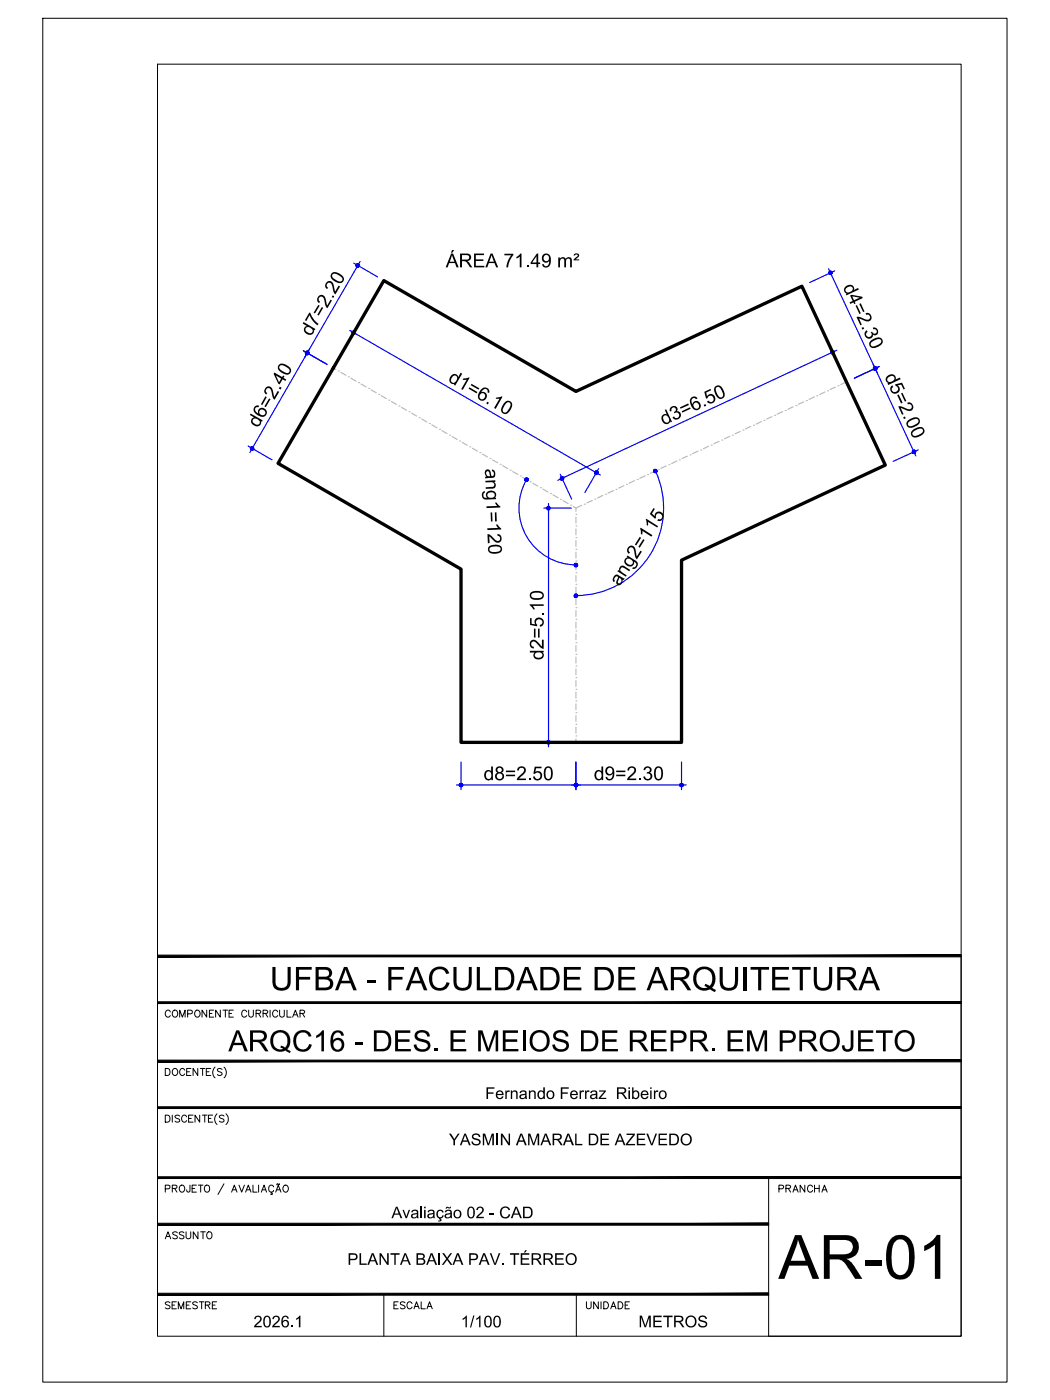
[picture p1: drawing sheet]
<svg xmlns="http://www.w3.org/2000/svg" width="229mm" height="305mm" viewBox="0 0 229 305" stroke-linecap="round" stroke-linejoin="round" font-family="sans-serif">
<!-- layer: ARQ_EIXO CINZA 04 -->
<g fill="none" stroke="#bababa" stroke-width=".25">
<path d="M72.6 80.1l.5 .3M73.7 80.8h.1M74.2 81.1l1.1 .6M75.9 82h.1M76.4 82.3l1.1 .7M78.1 83.3h.1M78.6 83.6l1.1 .6M80.3 84.6h.1M80.8 84.9l1.1 .6M82.5 85.9h.1M83 86.1l1.1 .7M84.7 87.1h.1"/>
<path d="M85.2 87.4l1.1 .7M86.9 88.4h.1M87.4 88.7l1.1 .6M89.1 89.7h.1M89.6 90l1.1 .6M91.3 90.9h.1M91.8 91.2l1.1 .7M93.5 92.2h.1M94 92.5l1.1 .6M95.7 93.5h.1M96.2 93.8l1.1 .6M97.9 94.7h.1"/>
<path d="M98.4 95l1.1 .7M100.1 96h.1M100.6 96.3l1.1 .6M102.3 97.3h.1M102.8 97.6l1.1 .6M104.5 98.6h.1M105 98.8l1.1 .7M106.7 99.8h.1M149.6 99.3l-1.1 .5M150.2 99h.1M152 98.2l-1.2 .6M152.5 98h.1"/>
<path d="M154.3 97.2l-1.2 .5M154.9 96.9h.1M156.5 96.1l-1.1 .5M157.1 95.8h.1M158.9 95l-1.2 .5M159.4 94.7h.1M161.2 93.9l-1.2 .5M161.8 93.6h.1M163.4 92.8l-1.1 .6M164 92.6h.1M165.8 91.8l-1.2 .5M166.3 91.5h.1"/>
<path d="M168.1 90.7l-1.2 .5M168.7 90.4h.1M170.4 89.6l-1.2 .6M170.9 89.4h.1M172.7 88.6l-1.2 .5M173.3 88.3h.1M175 87.5l-1.2 .5M175.6 87.2h.1M177.3 86.4l-1.2 .6M177.8 86.1h.1M179.6 85.3l-1.2 .6M180.2 85.1h.1"/>
<path d="M181.9 84.3l-1.2 .5M182.5 84h.1M184.3 83.1l-1.3 .6M107.2 100.1l1.1 .7M111.1 102.4h.1M111.6 102.7l1.1 .6M113.3 103.6h.1M113.8 103.9l1.1 .7M115.4 104.9h.1M116 105.2l1.1 .6M117.6 106.2h.1M118.2 106.5l1.1 .6"/>
<path d="M119.8 107.4h.1M120.4 107.7l1.1 .7M122 108.7h.1M122.6 109l1.1 .6M124.2 110h.1M124.8 110.3l.6 .3M125.4 119.6h.1M125.4 117.1h.1M125.4 114.5h.1M125.4 112h.1M125.4 112.6v1.3M125.4 115.1v1.3"/>
<path d="M125.4 117.7v1.3M126.6 110l-1.2 .6v.7M127.2 109.8h.1M128.9 109l-1.1 .5M129.5 108.7h.1M131.2 107.9l-1.1 .5M131.8 107.6h.1M133.6 106.8l-1.2 .6M134.1 106.6h.1M135.8 105.7l-1.1 .6M136.4 105.5h.1M138.1 104.6l-1.1 .6"/>
<path d="M138.7 104.4h.1M140.5 103.6l-1.2 .5M141 103.3h.1M142.7 102.5l-1.1 .5M143.3 102.2h.1M145 101.4l-1.1 .6M145.6 101.2h.1M147.4 100.4l-1.2 .5M147.9 100.1h.1M125.4 139.9h.1M125.4 137.4h.1M125.4 134.8h.1"/>
<path d="M125.4 132.3h.1M125.4 129.8h.1M125.4 127.2h.1M125.4 124.7h.1M125.4 122.1h.1M125.4 120.2v1.3M125.4 122.8v1.2M125.4 125.3v1.3M125.4 127.8v1.3M125.4 130.4v1.3M125.4 132.9v1.3M125.4 135.5v1.2"/>
<path d="M125.4 138v1.3M125.4 157.7h.1M125.4 155.2h.1M125.4 152.6h.1M125.4 150.1h.1M125.4 147.5h.1M125.4 145h.1M125.4 142.5h.1M125.4 140.5v1.3M125.4 143.1v1.3M125.4 145.6v1.3M125.4 148.2v1.2"/>
<path d="M125.4 150.7v1.3M125.4 153.2v1.3M125.4 155.8v1.3M125.4 158.3v1.3M125.4 160.2h.1M125.4 160.9v.7"/>
</g>
<!-- layer: COTA AZUL -->
<g fill="none" stroke="#00f" stroke-width=".25">
<path d="M77 57.3l5.2 3M78.4 56.9l-12 20.8M180.4 58.5l10.6 22.7M181.7 59l-5.4 2.5M66 76.4l5.2 2.9M67.4 76l-13 22.5M76.2 71.9l54.5 31.5M77.5 71.5l-3 5.3M180.8 75.8l2.6 5.4M182.2 76.2l-60.7 28.4M190.1 79.3l9.3 20M191.4 79.8l-5.4 2.5"/>
<path d="M54 97.1l5.2 3M199.9 98l-5.5 2.5M114.7 104.4a12.4 12.4 0 0 0 10.7 18.6M118.4 110.6h6M119.4 109.6v53M122 103.3l2.5 5.4M130.3 102l-3 5.2M142.7 102.5a19.1 19.1 0 0 1-17.3 27.2M99.4 170.9h50M100.4 165.9v6M118.4 161.6h6M125.4 165.9v6"/>
<path d="M148.4 165.9v6"/>
</g>
<g fill="#00f" stroke="#00f" stroke-width=".22">
<path d="M76.7 72.2l-.1 .2h.4zM76.6 72.4h.4l-.3 .2zM76.7 72.6l.1 .1 .2-.3z"/>
<path d="M77 72.4l-.2 .3 .2 .1zM77 72.4l.2 .3-.2 .1zM77 72.4l.2 .3 .1-.1z"/>
<path d="M77 72.4l.3 .2 .1-.2zM77 72.4l.3-.2 .1 .2zM77.2 72.1l-.2 .3 .3-.2z"/>
<path d="M77 72v.4l.2-.3zM76.8 72.1l.2-.1v.4zM76.7 72.2l.3 .2-.2-.3z"/>
<path d="M129.8 102.9l.4 .2v-.2zM129.8 102.9l.4-.2v.2zM130 102.6l-.2 .3 .4-.2z"/>
<path d="M129.8 102.5v.4l.2-.3zM129.7 102.6l.1-.1v.4zM129.5 102.7l.3 .2-.1-.3z"/>
<path d="M129.5 102.7v.2h.3zM129.5 102.9h.3l-.3 .2zM129.5 103.1l.2 .1 .1-.3z"/>
<path d="M129.8 102.9l-.1 .3 .1 .1zM129.8 102.9l.2 .3-.2 .1zM129.8 102.9l.2 .3 .2-.1z"/>
<path d="M119.2 110.3l.2 .3v-.4zM119.2 110.3l.2 .3-.3-.2zM119.1 110.4l-.1 .2h.4z"/>
<path d="M119 110.6l.1 .2 .3-.2zM119.1 110.8l.3-.2-.2 .4zM119.4 110.6l-.2 .4h.2z"/>
<path d="M119.4 110.6v.4h.2zM119.4 110.6l.3 .2-.1 .2zM119.4 110.6l.3 .2 .1-.2z"/>
<path d="M119.4 110.6h.4l-.1-.2zM119.6 110.3l.1 .1-.3 .2zM119.4 110.2v.4l.2-.3z"/>
<path d="M119.4 161.6v.4l.2-.1zM119.4 161.6l.3 .2-.1 .1zM119.4 161.6l.3 .2 .1-.2z"/>
<path d="M119.4 161.6h.4l-.1-.2zM119.6 161.3l.1 .1-.3 .2zM119.4 161.2v.4l.2-.3z"/>
<path d="M119.2 161.3l.2 .3v-.4zM119.2 161.3l.2 .3-.3-.2zM119.1 161.4l-.1 .2h.4z"/>
<path d="M119 161.6l.1 .2 .3-.2zM119.1 161.8l.3-.2-.2 .3zM119.4 161.6l-.2 .3 .2 .1z"/>
<path d="M122 104.3l.1 .2 .3-.4zM122.4 104.1l-.1 .4h-.2zM122.4 104.1l-.1 .4h.2z"/>
<path d="M122.4 104.1l.1 .4 .2-.1zM122.4 104.1l.3 .1v.2zM122.4 104.1l.3 .1v-.2z"/>
<path d="M122.6 103.8l-.2 .3 .3-.1zM122.4 103.8h.2l-.2 .3zM122.2 103.8l.2 .3v-.3z"/>
<path d="M122 103.9l.4 .2-.2-.3zM122 103.9l.4 .2h-.4zM122 104.1v.2l.4-.2z"/>
<path d="M181.5 76.4l-.2 .3 .3-.2zM181.3 76.3l.2 .1-.2 .3zM181.1 76.3l.2 .4v-.4z"/>
<path d="M181.1 76.3l-.1 .2 .3 .2zM181 76.5l.3 .2h-.4zM180.9 76.7v.1l.4-.1z"/>
<path d="M180.9 76.8l.2 .2 .2-.3zM181.3 76.7l-.1 .3h-.1zM181.3 76.7l-.1 .3h.2z"/>
<path d="M181.3 76.7l.1 .3 .2-.1zM181.3 76.7h.4l-.1 .2zM181.3 76.7h.4l-.1-.2z"/>
<path d="M180.6 59.1l-.1 .1 .3 .2zM180.5 59.2l.3 .2h-.4zM180.4 59.4l.1 .2 .3-.2z"/>
<path d="M180.5 59.6l.1 .1 .2-.3zM180.8 59.4v.4l-.2-.1zM180.8 59.4v.4l.2-.1z"/>
<path d="M180.8 59.4l.2 .3 .1-.1zM180.8 59.4h.4l-.1 .2zM180.8 59.4h.4l-.1-.2z"/>
<path d="M181 59.1l-.2 .3 .3-.2zM180.8 59l.2 .1-.2 .3zM180.6 59.1l.2 .3v-.4z"/>
<path d="M190.5 80.2l.2 .4 .1-.2zM190.5 80.2l.4 .1-.1 .1zM190.5 80.2l.4 .1v-.2z"/>
<path d="M190.8 79.9l-.3 .3 .4-.1zM190.5 79.9h.3l-.3 .3zM190.4 79.9l.1 .3v-.3z"/>
<path d="M190.2 80l.3 .2-.1-.3zM190.2 80l.3 .2h-.3zM190.2 80.2v.2l.3-.2z"/>
<path d="M190.2 80.4l.1 .2 .2-.4zM190.5 80.2v.4h-.2zM190.5 80.2v.4h.2z"/>
<path d="M190.2 80l.3 .2-.1-.3zM190.2 80l.3 .2h-.3zM190.2 80.2v.2l.3-.2z"/>
<path d="M190.2 80.4l.1 .2 .2-.4zM190.5 80.2v.4h-.2zM190.5 80.2v.4h.2z"/>
<path d="M190.5 80.2l.2 .4 .1-.2zM190.5 80.2l.4 .1-.1 .1zM190.5 80.2l.4 .1v-.2z"/>
<path d="M190.8 79.9l-.3 .3 .4-.1zM190.5 79.9h.3l-.3 .3zM190.4 79.9l.1 .3v-.3z"/>
<path d="M199 98.4l.1 .3 .2-.1zM199 98.4h.3v.2zM199 98.4h.3v-.2z"/>
<path d="M199.2 98l-.2 .4 .3-.2zM199 98h.2l-.2 .4zM198.8 98l.2 .4v-.4z"/>
<path d="M198.7 98.1l.3 .3-.2-.4zM198.7 98.1l.3 .3-.4-.1zM198.6 98.3v.2l.4-.1z"/>
<path d="M198.6 98.5l.2 .2 .2-.3zM199 98.4v.3h-.2zM199 98.4v.3h.1z"/>
<path d="M66.9 76.5v.3l.2-.3zM66.7 76.5h.2v.3zM66.5 76.7l.4 .1-.2-.3z"/>
<path d="M66.5 76.7v.1h.4zM66.5 76.8h.4l-.4 .2zM66.5 77l.2 .2 .2-.4z"/>
<path d="M66.9 76.8l-.2 .4h.2zM66.9 76.8l.2 .4h-.2zM66.9 76.8l.2 .4 .1-.2z"/>
<path d="M66.9 76.8l.3 .2 .1-.2zM66.9 76.8l.3-.1 .1 .1zM67.1 76.5l-.2 .3 .3-.1z"/>
<path d="M54.9 97.6l-.2 .4h.2zM54.9 97.6l.2 .4h-.2zM54.9 97.6l.2 .4 .1-.2z"/>
<path d="M54.9 97.6l.3 .2v-.2zM54.9 97.6l.3-.1v.1zM55.1 97.3l-.2 .3 .3-.1z"/>
<path d="M54.9 97.2v.4l.2-.3zM54.7 97.3l.2-.1v.4zM54.7 97.3l-.1 .2 .3 .1z"/>
<path d="M54.6 97.5l-.1 .1h.4zM54.5 97.6h.4l-.3 .2zM54.6 97.8l.1 .2 .2-.4z"/>
<path d="M66.9 76.8l-.2 .4h.2zM66.9 76.8l.2 .4h-.2zM66.9 76.8l.2 .4 .1-.2z"/>
<path d="M66.9 76.8l.3 .2 .1-.2zM66.9 76.8l.3-.1 .1 .1zM67.1 76.5l-.2 .3 .3-.1z"/>
<path d="M66.9 76.5v.3l.2-.3zM66.7 76.5h.2v.3zM66.5 76.7l.4 .1-.2-.3z"/>
<path d="M66.5 76.7v.1h.4zM66.5 76.8h.4l-.4 .2zM66.5 77l.2 .2 .2-.4z"/>
<path d="M77.9 57.4v.4l.2-.3zM77.7 57.5l.2-.1v.4zM77.7 57.5l-.1 .1 .3 .2z"/>
<path d="M77.6 57.6l-.1 .2h.4zM77.5 57.8h.4l-.3 .2zM77.6 58l.1 .1 .2-.3z"/>
<path d="M77.9 57.8l-.2 .3 .2 .1zM77.9 57.8l.2 .3-.2 .1zM77.9 57.8l.2 .3 .1-.1z"/>
<path d="M77.9 57.8l.3 .2 .1-.2zM77.9 57.8l.3-.2 .1 .2zM78.1 57.5l-.2 .3 .3-.2z"/>
<path d="M125.4 170.9h.4l-.1-.2zM125.6 170.6l.1 .1-.3 .2zM125.4 170.6v.3l.2-.3z"/>
<path d="M125.2 170.6l.2 .3v-.3zM125.2 170.6l.2 .3-.3-.2zM125.1 170.7l-.1 .2h.4z"/>
<path d="M125 170.9l.1 .2 .3-.2zM125.1 171.1l.3-.2-.2 .3zM125.4 170.9l-.2 .3 .2 .1z"/>
<path d="M125.4 170.9v.4l.2-.1zM125.4 170.9l.3 .2-.1 .1zM125.4 170.9l.3 .2 .1-.2z"/>
<path d="M100 170.9v.2l.4-.2zM100 171.1l.4-.2-.2 .3zM100.4 170.9l-.2 .3 .2 .1z"/>
<path d="M100.4 170.9v.4l.2-.1zM100.4 170.9l.3 .2-.1 .1zM100.4 170.9l.3 .2 .1-.2z"/>
<path d="M100.4 170.9h.4l-.1-.2zM100.6 170.6l.1 .1-.3 .2zM100.4 170.6v.3l.2-.3z"/>
<path d="M100.2 170.6l.2 .3v-.3zM100 170.7l.2-.1 .2 .3zM100 170.7v.2h.4z"/>
<path d="M148.4 170.9h.4l-.1-.2zM148.5 170.6l.2 .1-.3 .2zM148.4 170.6v.3l.1-.3z"/>
<path d="M148.2 170.6l.2 .3v-.3zM148 170.7l.2-.1 .2 .3zM148 170.7v.2h.4z"/>
<path d="M148 170.9v.2l.4-.2zM148 171.1l.4-.2-.2 .3zM148.4 170.9l-.2 .3 .2 .1z"/>
<path d="M148.4 170.9v.4l.1-.1zM148.4 170.9l.3 .2-.2 .1zM148.4 170.9l.3 .2 .1-.2z"/>
<path d="M125 170.9l.1 .2 .3-.2zM125.1 171.1l.3-.2-.2 .3zM125.4 170.9l-.2 .3 .2 .1z"/>
<path d="M125.4 170.9v.4l.2-.1zM125.4 170.9l.3 .2-.1 .1zM125.4 170.9l.3 .2 .1-.2z"/>
<path d="M125.4 170.9h.4l-.1-.2zM125.6 170.6l.1 .1-.3 .2zM125.4 170.6v.3l.2-.3z"/>
<path d="M125.2 170.6l.2 .3v-.3zM125.2 170.6l.2 .3-.3-.2zM125.1 170.7l-.1 .2h.4z"/>
<path d="M114.6 104.1v.3l.2-.3zM114.5 104.1h.1v.3zM114.3 104.2l.3 .2-.1-.3z"/>
<path d="M114.3 104.2v.2h.3zM114.3 104.4h.3l-.3 .2zM114.3 104.6l.2 .1 .1-.3z"/>
<path d="M114.6 104.4l-.1 .3 .1 .1zM114.6 104.4l.2 .3-.2 .1zM114.6 104.4l.2 .3 .2-.1z"/>
<path d="M114.6 104.4l.4 .2v-.2zM114.6 104.4l.4-.2v.2zM114.8 104.1l-.2 .3 .4-.2z"/>
<path d="M125.4 123h.4l-.1-.1zM125.6 122.7l.1 .2-.3 .1zM125.4 122.6v.4l.2-.3z"/>
<path d="M125.2 122.7l.2 .3v-.4zM125.2 122.7l.2 .3-.3-.1zM125.1 122.9l-.1 .1h.4z"/>
<path d="M125 123l.1 .2 .3-.2zM125.1 123.2l.3-.2-.2 .4zM125.4 123l-.2 .4h.2z"/>
<path d="M125.4 123v.4h.2zM125.4 123l.3 .2-.1 .2zM125.4 123l.3 .2 .1-.2z"/>
<path d="M125 129.7l.1 .2 .3-.2zM125.1 129.9l.3-.2-.2 .3zM125.4 129.7l-.2 .3 .2 .1z"/>
<path d="M125.4 129.7v.4l.2-.1zM125.4 129.7l.3 .2-.1 .1zM125.4 129.7l.3 .2 .1-.2z"/>
<path d="M125.4 129.7h.4l-.1-.2zM125.6 129.4l.1 .1-.3 .2zM125.4 129.3v.4l.2-.3z"/>
<path d="M125.2 129.4l.2 .3v-.4zM125.2 129.4l.2 .3-.3-.2zM125.1 129.5l-.1 .2h.4z"/>
<path d="M142.4 102.3l.3 .2-.2-.3zM142.4 102.3l.3 .2h-.4zM142.3 102.5v.2l.4-.2z"/>
<path d="M142.3 102.7l.2 .2 .2-.4zM142.7 102.5v.4h-.2zM142.7 102.5v.4h.1z"/>
<path d="M142.7 102.5l.1 .4 .2-.2zM142.7 102.5l.3 .1v.1zM142.7 102.5l.3 .1v-.2z"/>
<path d="M142.9 102.2l-.2 .3 .3-.1zM142.7 102.2h.2l-.2 .3zM142.5 102.2l.2 .3v-.3z"/>
</g>
<!-- layer: 0 -->
<path d="M83.6 61.1l41.8 24.1 49.2-22.9 18.1 39-44.3 20.7v39.6h-48v-37.7l-39.9-23z" fill="none" stroke="#000" stroke-width=".72"/>
<!-- layer: MRG_EXTERNA -->
<path d="M9.3 4h209.9v296.9h-209.9z" fill="none" stroke="#000" stroke-width=".22"/>
<!-- layer: MRG_INTERNA -->
<path d="M34.3 14h175v276.9h-175z" fill="none" stroke="#000" stroke-width=".22"/>
<!-- layer: SIMB_01 -->
<g fill="#000" stroke="#000" stroke-width=".22">
<path d="M34.3 218.1v.4l175-.4zM34.3 218.5l175-.4v.4z"/>
<path d="M34.3 207.9v.4l175-.4zM34.3 208.3l175-.4v.4z"/>
<path d="M34.3 230.8v.4l175-.4zM34.3 231.2l175-.4v.4z"/>
<path d="M34.3 256.2v.4l175-.4zM34.3 256.6l175-.4v.4z"/>
<path d="M34.3 241v.3l175-.3zM34.3 241.3l175-.3v.3z"/>
<path d="M34.3 266.3v.4l133-.4zM34.3 266.7l133-.4v.4z"/>
<path d="M34.3 282h133v-.4zM34.3 281.6h133l-133 .4z"/>
</g>
<g fill="none" stroke="#000" stroke-width=".22">
<path d="M45 219.9v1.5l-1-1.5v1.5M46.5 219.9h-.9v1.5h.9M48 219.9v1.5l-1.1-1.5v1.5M48.6 219.9h1M49.1 219.9v1.5M50.8 219.9h-.9v1.5h.9M54.1 219.9v1.1l.5 .4h.3l.3-.4v-1.1M58.8 219.9v1.5M60.9 219.9v1.1l.4 .4 .5-.2 .1-1.3M62.5 219.9v1.5h.9M209.3 208.1v82.8h-42v-34.5M36 232.6h.5a.82 .82 0 0 1 .5 .8 .82 .82 0 0 1-.5 .7h-.5z"/>
<path d="M37.1 220.3a.56 .56 0 0 0-.7-.4 .56 .56 0 0 0-.4 .6 .63 .63 0 0 0 .2 .8 .63 .63 0 0 0 .9-.2M37.7 220.1a.72 .72 0 0 1 1 .2 .72 .72 0 0 1-.3 1.1 .72 .72 0 0 1-.9-.4 .72 .72 0 0 1 .2-.9zM37.7 232.8a.72 .72 0 0 1 1 .2 .72 .72 0 0 1-.3 1.1 .72 .72 0 0 1-.9-.4 .72 .72 0 0 1 .2-.9zM39.1 221.4v-1.5l.6 1.5 .6-1.5v1.5M40.2 233a.56 .56 0 0 0-.6-.4 .56 .56 0 0 0-.5 .6 .63 .63 0 0 0 .3 .8 .63 .63 0 0 0 .8-.2M40.6 233.3h.6M40.9 220.7l.9-.1v-.5l-.3-.2h-.6v1.5M41.6 232.6h-1v1.5h1M42.7 220a.71 .71 0 0 1 .9 .7 .71 .71 0 0 1-.9 .7l-.3-.5v-.4zM43.1 232.6v1.5l-1.1-1.5v1.5M43.6 232.6h1M44.1 232.6v1.5"/>
<path d="M44.9 233.3h.6M45.6 220.6h.5M45.9 232.6h-1v1.5h1M46.8 232.3a1.57 1.57 0 0 0 0 2.4M48.3 232.8l-.3-.2-.7 .2 .2 .4 .5 .2 .3 .3v.2l-.3 .2-.7-.2M48.8 232.3a1.57 1.57 0 0 1 0 2.4M49.9 220.6h.5M53.7 220.3a.56 .56 0 0 0-.6-.4 .56 .56 0 0 0-.5 .6 .63 .63 0 0 0 .3 .8 .63 .63 0 0 0 .8-.2M55.8 220.6h.8l.2-.4-.4-.3h-.6v1.5M56.3 220.6l.5 .8M57.3 220.6h.8l.2-.4-.4-.3h-.6v1.5M57.8 220.6l.5 .8"/>
<path d="M60.5 220.3a.56 .56 0 0 0-.7-.4 .56 .56 0 0 0-.4 .6 .63 .63 0 0 0 .2 .8 .63 .63 0 0 0 .9-.2M63.7 221.4l.6-1.5 .6 1.5M63.9 220.9h.7M65.3 220.6h.9l.1-.4-.3-.3h-.7v1.5M65.8 220.6l.5 .8M36 242.8h.5a.82 .82 0 0 1 .5 .7 .82 .82 0 0 1-.5 .8h-.5zM36 258.8l.9-.1 .1-.6-1-.1v1.5M37.5 258.7l1-.1v-.5l-1-.1v1.5M37.5 242.8v1.5M38 258.7l.5 .8M39.1 243l-.3-.2-.7 .2 .2 .4 .7 .3 .1 .2v.2l-.3 .2-.7-.2M39.2 258.2a.72 .72 0 0 1 1 .2 .72 .72 0 0 1-.3 1.1 .72 .72 0 0 1-.9-.4 .72 .72 0 0 1 .2-.9z"/>
<path d="M40.6 243.2a.56 .56 0 0 0-.6-.4 .56 .56 0 0 0-.5 .6 .63 .63 0 0 0 .3 .8 .63 .63 0 0 0 .8-.2M41.1 243.5h.6M41.4 258l-.1 1.4-.4 .1-.2-.1-.1-.4M41.8 258.7h.6M42 242.8h-.9v1.5h.9M42.8 258h-1v1.5h1M43.2 258h1M43.5 242.8v1.5l-1-1.5v1.5M43.7 258v1.5M44.1 242.8h1M44.6 242.8v1.5M44.6 258.2a.63 .63 0 0 1 .8-.1 .63 .63 0 0 1 .2 .9 .57 .57 0 0 1-.5 .6 .57 .57 0 0 1-.6-.6z"/>
<path d="M45.4 243.5h.5M46.3 242.8h-.9v1.5h.9M47.2 242.5a1.57 1.57 0 0 0 0 2.3M48.8 243l-.4-.2-.6 .2 .1 .4 .7 .3 .2 .2v.2l-.4 .2-.6-.2M48.8 257.7l-1.3 2.4M49.2 242.5a1.57 1.57 0 0 1 0 2.3M50.4 259.5l.6-1.5 .6 1.5M50.7 259h.7M52 258l.6 1.5 .6-1.5M53.5 259.5l.6-1.5 .6 1.5M53.7 259h.7M55.1 258v1.5h.9"/>
<path d="M56.3 258v1.5M56.9 259.5l.6-1.5 .5 1.5M57.1 259h.7M59.1 259.5v.3l.2 .2h-.4M59.6 258.4a.6 .6 0 0 0-.9-.3 .6 .6 0 0 0-.2 .9 .54 .54 0 0 0 .4 .5 .54 .54 0 0 0 .7-.3M60 259.5l.6-1.5 .6 1.5M60.2 259h.8M60.3 257.8l-.1 .1M60.3 257.8h.2M60.5 257.8l.1 .1M60.6 257.9h.2M60.9 257.7l-.1 .2"/>
<path d="M61.8 258.2a.72 .72 0 0 1 1 .2 .72 .72 0 0 1-.3 1.1 .72 .72 0 0 1-.9-.4 .72 .72 0 0 1 .2-.9zM83.6 281.8v9.1M125.5 281.8v9.1"/>
</g>
<text font-size="13.3" x="169.5" y="278.4">AR-01</text>
<text font-size="7.1" x="58.8" y="215.6">UFBA - FACULDADE DE ARQUITETURA</text>
<text font-size="6.4" x="49.7" y="228.9">ARQC16 - DES. E MEIOS DE REPR. EM PROJETO</text>
<g font-size="4.4">
<text x="168.3" y="260.7">PRANCHA</text>
<text x="34.9" y="270.9">ASSUNTO</text>
<text x="34.9" y="286.1">SEMESTRE</text>
<text x="84.7" y="286.1">ESCALA</text>
<text x="126.3" y="286.1">UNIDADE</text>
</g>
<g font-size="4.2">
<text x="97.1" y="58.2">ÁREA 71.49 m²</text>
<text x="183.4" y="62.5" transform="rotate(65 183.4 62.5)">d4=2.30</text>
<text x="67.6" y="73.4" transform="rotate(-60 67.6 73.4)">d7=2.20</text>
<text x="97.4" y="82.9" transform="rotate(30 97.4 82.9)">d1=6.10</text>
<text x="192.5" y="82" transform="rotate(65 192.5 82)">d5=2.00</text>
<text x="56.2" y="93.3" transform="rotate(-60 56.2 93.3)">d6=2.40</text>
<text x="144.5" y="92.7" transform="rotate(-25 144.5 92.7)">d3=6.50</text>
<text x="105.6" y="102.1" transform="rotate(88 105.6 102.1)">ang1=120</text>
<text x="134.8" y="127.8" transform="rotate(-58 134.8 127.8)">ang2=115</text>
<text x="118.4" y="143.7" transform="rotate(-90 118.4 143.7)">d2=5.10</text>
<text x="105.3" y="169.8">d8=2.50</text>
<text x="129.3" y="169.8">d9=2.30</text>
</g>
<g font-size="3.5">
<text x="105.6" y="239.3">Fernando Ferraz Ribeiro</text>
<text x="97.7" y="249.3">YASMIN AMARAL DE AZEVEDO</text>
<text x="85.2" y="265.2">Avaliação 02 - CAD</text>
<text x="75.6" y="275.4">PLANTA BAIXA PAV. TÉRREO</text>
<text x="55.2" y="289">2026.1</text>
<text x="100.3" y="289">1/100</text>
<text x="139" y="289">METROS</text>
</g>
</svg>
